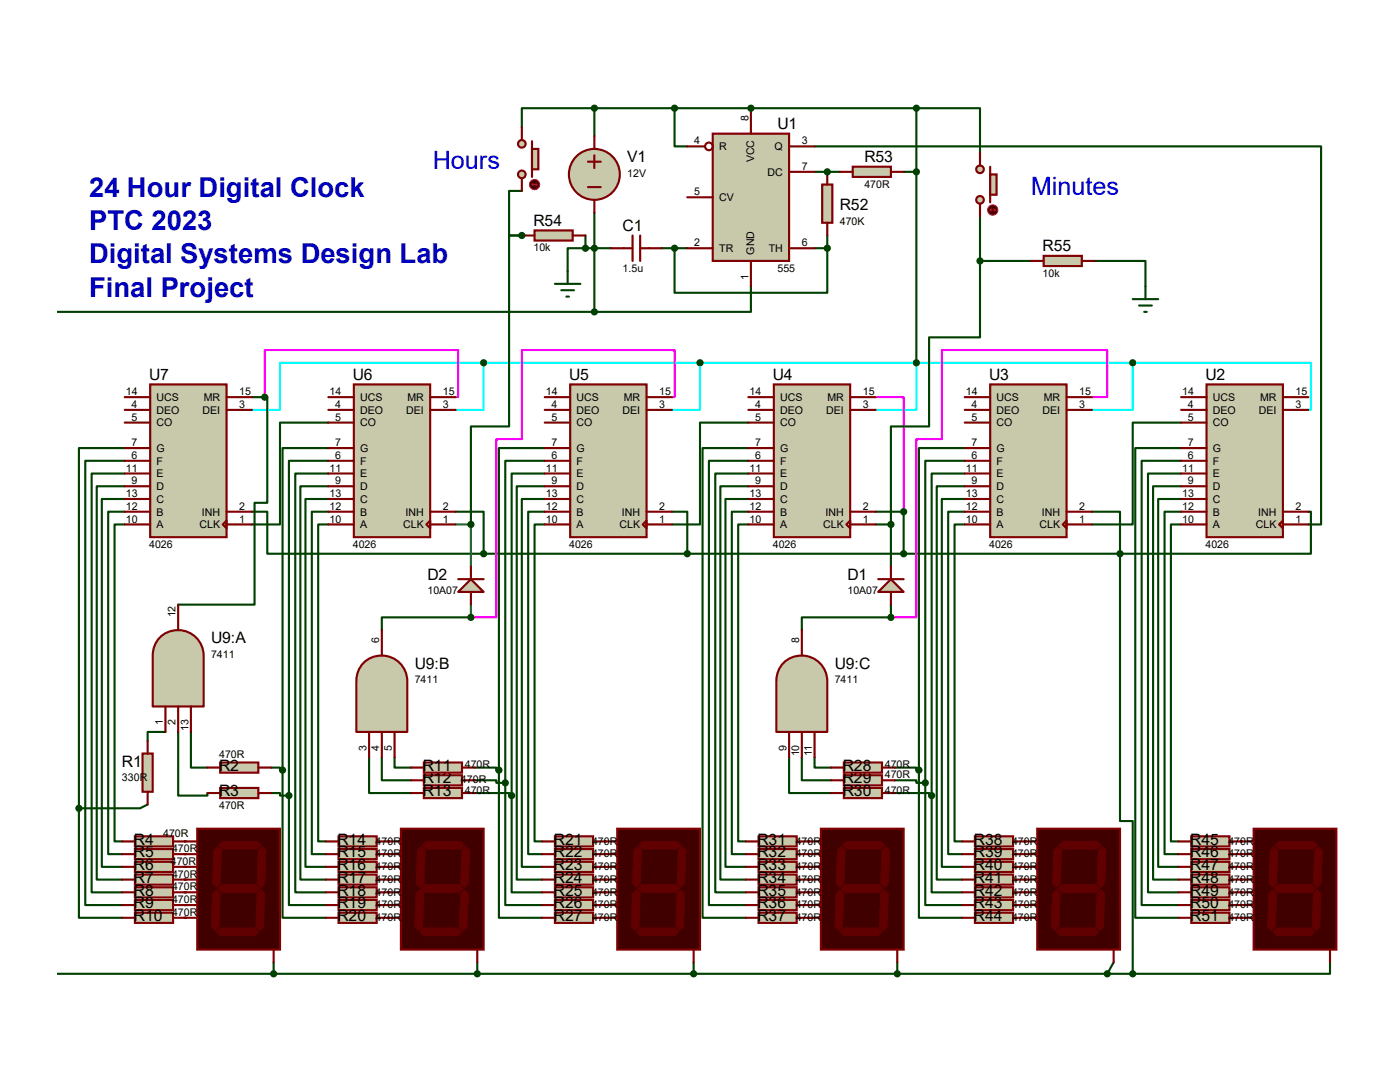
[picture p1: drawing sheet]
<svg xmlns="http://www.w3.org/2000/svg" width="279mm" height="216mm" viewBox="0 0 279 216" stroke-linecap="round" stroke-linejoin="round" font-family="sans-serif">
<g fill="none" stroke="#004000" stroke-width=".42">
<path d="M162.6 29.2h101.1v75.4h-2.6M165.1 34.3h2.5M24.9 99.6h-4.6v73.4h4.1M24.9 97h-5.6v78.5h5.1M24.9 94.5h-6.6v83.6h6.1M24.9 91.9h-7.9v88.7h7.4M24.9 89.4h-9.2v71.9M65.5 99.6h-4.5v73.4h4M65.5 97h-5.6v78.5h5.1M65.5 94.5h-6.6v83.6h6.1M65.5 84.3h-9.6v20.3h-5.6M65.5 89.4h-9.1v64.3"/>
<path d="M65.5 91.9h-7.8v66.8M108.7 99.6h-4.6v73.4h4.1M108.7 97h-5.6v78.5h5.1M108.7 89.4h-9.1v64.3M108.7 91.9h-7.9v64.3M108.7 94.5h-6.6v64.2M149.4 99.6h-4.6v73.4h4M149.4 97h-5.6v78.5h5M149.4 94.5h-6.7v83.6h6.1M149.4 91.9h-7.9v88.7h7.3M149.4 89.4h-9.2v93.7h8.6M149.4 84.3h-9.7v20.3h-5.6"/>
<path d="M192.5 99.6h-4.5v73.4h4M192.5 97h-5.6v78.5h5.1M192.5 89.4h-9.1v64.3M192.5 91.9h-7.8v64.3M192.5 94.5h-6.6v64.2M235.7 99.6h-4.6v73.4h4.1M235.7 97h-5.6v78.5h5.1M235.7 94.5h-6.6v83.6h6.1M235.7 91.9h-7.9v88.7h7.4M235.7 89.4h-9.1v93.7h8.6M235.7 84.3h-9.6v20.3h-8.2M24.9 104.6h-2v63.3h1.5"/>
<path d="M24.9 102.1h-3.3v68.3h2.8M65.5 104.6h-2v63.3h1.5M65.5 102.1h-3.3v68.3h2.8M108.7 104.6h-2v63.3h1.5M108.7 102.1h-3.3v68.3h2.8M149.4 104.6h-2.1v63.3h1.5M149.4 102.1h-3.4v68.3h2.8M192.5 104.6h-2v63.3h1.5M192.5 102.1h-3.3v68.3h2.8M235.7 104.6h-2v63.3h1.5M235.7 102.1h-3.3v68.3h2.8M54.1 153.2h1.8v.5h.5"/>
<path d="M54.1 158.2h1.8v.5h1.8M56.4 153.7v29.4h8.6M57.7 158.7v21.9h7.3M73.7 151.1v7.1h8.3M76.2 151.1v4.6h5.8M78.7 151.1v2.1h3.3M94.7 153.2h4.4v.5h.5M94.7 155.7h4.4v.5h1.7M94.7 158.2h6.9v.5h.5M99.6 153.7v29.4h8.6M100.8 156.2v24.4h7.4M102.1 158.7v19.4h6.1"/>
<path d="M157.5 151.1v7.1h8.4M160 151.1v4.6h5.9M162.6 151.1v2.1h3.3M178.6 153.2h4.3v.5h.5M178.6 155.7h4.3v.5h1.8M178.6 158.2h6.8v.5h.5M183.4 153.7v29.4h8.6M184.7 156.2v24.4h7.3M185.9 158.7v19.4h6.1M15.7 161.3v21.8h8.7M29.5 160.5l-1.6 .8h-12.2M36.8 167.9h.3"/>
<path d="M36.8 170.4h.3M36.8 173h.3M36.8 175.5h.3M36.8 178.1h.3M77.5 167.9h.2M77.5 170.4h.2M77.5 173h.2M77.5 175.5h.2M77.5 178.1h.2M120.6 167.9h.3M120.6 170.4h.3M120.6 173h.3"/>
<path d="M120.6 175.5h.3M120.6 178.1h.3M161.3 167.9h.2M161.3 170.4h.2M161.3 173h.2M161.3 175.5h.2M161.3 178.1h.2M204.5 167.9h.2M204.5 170.4h.2M204.5 173h.2M204.5 175.5h.2M204.5 178.1h.2"/>
<path d="M247.6 167.9h.3M247.6 170.4h.3M247.6 173h.3M247.6 175.5h.3M247.6 178.1h.3M36.8 180.6h.3M36.8 183.1h.3M54.6 192v2.3h210.8v-2.3M77.5 180.6h.2M77.5 183.1h.2M95.2 192v2.3M120.6 180.6h.3"/>
<path d="M120.6 183.1h.3M138.4 192v2.3M161.3 180.6h.2M161.3 183.1h.2M179.1 192v2.3M204.5 180.6h.2M204.5 183.1h.2M222.2 192l-1.2 2.3M247.6 180.6h.3M247.6 183.1h.3"/>
</g>
<path d="M96.5 72.4h-40.6v9.4h-5.6M96.5 72.4v9.4h-5.6M96.5 72.4h129.6M139.7 72.4v9.4h-5.6M182.9 72.4v9.4h-8.1M226.1 72.4h35.5v9.4h-.5M226.1 72.4v9.4h-8.2" fill="none" stroke="#0ff" stroke-width=".42"/>
<circle cx="165.1" cy="34.3" r=".21" fill="#004000"/>
<path d="M162.6 34.3h2.5" fill="none" stroke="#004000" stroke-width=".42"/>
<circle cx="149.9" cy="21.6" r=".21" fill="#004000"/>
<g fill="none" stroke="#004000" stroke-width=".42">
<path d="M118.6 21.6h-14.5v3.8M118.6 21.6h31.3M118.6 21.6v5.6M134.6 21.6v7.6h2.6M180.3 34.3h2.6v38.1M118.6 49.5h3.3M118.6 42.4v19.8M132.1 49.5h5.1M134.6 49.5v8.9h30.5v-8.9M149.9 57.1v5.1h-31.3M162.6 49.5h2.5M165.1 47v2.5"/>
<path d="M11.4 62.2h107.2M50.3 79.2h3v21.1h-2.5v20.3h-15.2M50.3 102.1h3v8.4h43.2M90.9 102.1h5.6v8.4M96.5 110.5h127M134.1 102.1h3.1v8.4M174.8 102.1h5.5v8.4M174.8 104.6h3v8.4M217.9 102.1h5.6v8.4M223.5 110.5v53.3h2.6v30.5M261.1 102.1h.5v8.4h-38.1M94 123.2h-17.8v2.5"/>
<path d="M177.8 120.6v2.6h-17.8v2.5M33 146h-3.5v1.8M35.6 146v12.7h5.8v-.5M38.1 146v7.2h3.3M11.4 194.3h43.2"/>
</g>
<path d="M52.8 79.2v-9.4h38.6v9.4h-.5M134.1 79.2h.5v-9.4h-30.5v17.8h-5v35.6h-5.1M174.8 79.2h5.5v22.9M217.9 79.2h3.1v-9.4h-33v17.8h-5.1v35.6h-5.1" fill="none" stroke="#f0f" stroke-width=".42"/>
<path d="M90.9 104.6h3.1v8.4M94 120.6v2.6" fill="none" stroke="#00c000" stroke-width=".42"/>
<circle cx="104.1" cy="47" r=".21" fill="#004000"/>
<path d="M104.1 38.1h-2.5v8.9h2.5h-2.5v38.1h-7.6v19.5M149.9 21.6h33M182.9 21.6h12.7v8.9M182.9 21.6v12.7M116.8 49.5h-3.5v4.6M116.8 49.5h1.8M116.8 47v2.5M195.6 52.1v15.2h-10.2v17.8h-7.6v19.5M195.6 43.2v8.9M195.6 52.1h10.1M218.4 52.1h10.2v5" fill="none" stroke="#004000" stroke-width=".42"/>
<path d="M39.4 165.4h16.5v24.1h-16.5z" fill="#400000" stroke="#800000" stroke-width=".42"/>
<g fill="#600000" stroke="#600000" stroke-width=".2">
<path d="M44.4 167.9h6.9l.8 .8-.8 .7h-6.9l-.7-.7z"/>
<path d="M52.3 168.9l.8 .8-.3 6.6-.7 .7-.8-.7 .3-6.6z"/>
<path d="M44.2 176.5h6.9l.7 .8-.7 .8h-6.9l-.8-.8z"/>
<path d="M42.7 169.7l.7-.8 .8 .8-.3 6.6-.7 .7-.8-.7z"/>
<path d="M51.3 178.3l.8-.8 .7 .8-.2 6.6-.8 .8-.7-.8z"/>
<path d="M43.2 185.9l.7-.7h6.9l.8 .7-.8 .8h-6.9z"/>
<path d="M43.2 177.5l.7 .8-.2 6.6-.8 .8-.7-.8 .2-6.6z"/>
</g>
<path d="M36.8 167.9h2.6M36.8 170.4h2.6M36.8 173h2.6M36.8 175.5h2.6M36.8 178.1h2.6M36.8 180.6h2.6M36.8 183.1h2.6M54.6 189.5v2.5" fill="none" stroke="#800000" stroke-width=".42"/>
<path d="M26.9 166.9h7.6v2h-7.6z" fill="#c8c8aa" stroke="#800000" stroke-width=".42"/>
<path d="M24.4 167.9h2.5M34.5 167.9h2.6" fill="none" stroke="#800000" stroke-width=".42"/>
<path d="M26.9 169.4h7.6v2h-7.6z" fill="#c8c8aa" stroke="#800000" stroke-width=".42"/>
<path d="M24.4 170.4h2.5M34.5 170.4h2.6" fill="none" stroke="#800000" stroke-width=".42"/>
<path d="M26.9 172h7.6v2h-7.6z" fill="#c8c8aa" stroke="#800000" stroke-width=".42"/>
<path d="M24.4 173h2.5M34.5 173h2.6" fill="none" stroke="#800000" stroke-width=".42"/>
<path d="M26.9 174.5h7.6v2h-7.6z" fill="#c8c8aa" stroke="#800000" stroke-width=".42"/>
<path d="M24.4 175.5h2.5M34.5 175.5h2.6" fill="none" stroke="#800000" stroke-width=".42"/>
<path d="M26.9 177h7.6v2.1h-7.6z" fill="#c8c8aa" stroke="#800000" stroke-width=".42"/>
<path d="M24.4 178.1h2.5M34.5 178.1h2.6" fill="none" stroke="#800000" stroke-width=".42"/>
<path d="M26.9 179.6h7.6v2h-7.6z" fill="#c8c8aa" stroke="#800000" stroke-width=".42"/>
<path d="M24.4 180.6h2.5M34.5 180.6h2.6" fill="none" stroke="#800000" stroke-width=".42"/>
<path d="M26.9 182.1h7.6v2h-7.6z" fill="#c8c8aa" stroke="#800000" stroke-width=".42"/>
<path d="M24.4 183.1h2.5M34.5 183.1h2.6" fill="none" stroke="#800000" stroke-width=".42"/>
<path d="M30 76.7h15.2v30.5h-15.2z" fill="#c8c8aa" stroke="#800000" stroke-width=".42"/>
<g fill="none" stroke="#800000" stroke-width=".42">
<path d="M24.9 79.2h5.1M45.2 79.2h5.1M24.9 81.8h5.1M24.9 99.6h5.1M24.9 97h5.1M24.9 94.5h5.1M24.9 91.9h5.1M24.9 89.4h5.1M24.9 84.3h5.1M45.2 81.8h5.1M24.9 104.6h5.1M24.9 102.1h5.1"/>
<path d="M44.4 104.6l.8-.7v1.5zM45.2 104.6h5.1M45.2 102.1h5.1"/>
</g>
<path d="M28.4 150.4h2.1v7.6h-2.1z" fill="#c8c8aa" stroke="#800000" stroke-width=".42"/>
<path d="M29.5 147.8v2.6M29.5 158v2.5" fill="none" stroke="#800000" stroke-width=".42"/>
<path d="M43.9 152.1h7.7v2.1h-7.7z" fill="#c8c8aa" stroke="#800000" stroke-width=".42"/>
<path d="M41.4 153.2h2.5M51.6 153.2h2.5" fill="none" stroke="#800000" stroke-width=".42"/>
<path d="M43.9 157.2h7.7v2.1h-7.7z" fill="#c8c8aa" stroke="#800000" stroke-width=".42"/>
<path d="M41.4 158.2h2.5M51.6 158.2h2.5" fill="none" stroke="#800000" stroke-width=".42"/>
<circle cx="15.7" cy="161.3" r=".51" fill="#004000" stroke="#004000" stroke-width=".42"/>
<path d="M80 165.4h16.5v24.1h-16.5z" fill="#400000" stroke="#800000" stroke-width=".42"/>
<g fill="#600000" stroke="#600000" stroke-width=".2">
<path d="M84.3 168.7l.8-.8h6.8l.8 .8-.8 .7h-6.8z"/>
<path d="M93 168.9l.7 .8-.2 6.6-.8 .7-.8-.7 .3-6.6z"/>
<path d="M84.8 176.5h6.9l.8 .8-.8 .8h-6.9l-.7-.8z"/>
<path d="M83.3 169.7l.8-.8 .7 .8-.2 6.6-.8 .7-.7-.7z"/>
<path d="M91.9 178.3l.8-.8 .8 .8-.3 6.6-.7 .8-.8-.8z"/>
<path d="M83.8 185.9l.8-.7h6.8l.8 .7-.8 .8h-6.8z"/>
<path d="M83.8 177.5l.8 .8-.3 6.6-.7 .8-.8-.8 .3-6.6z"/>
</g>
<path d="M77.5 167.9h2.5M77.5 170.4h2.5M77.5 173h2.5M77.5 175.5h2.5M77.5 178.1h2.5M77.5 180.6h2.5M77.5 183.1h2.5M95.2 189.5v2.5" fill="none" stroke="#800000" stroke-width=".42"/>
<path d="M67.6 166.9h7.6v2h-7.6z" fill="#c8c8aa" stroke="#800000" stroke-width=".42"/>
<path d="M65 167.9h2.6M75.2 167.9h2.5" fill="none" stroke="#800000" stroke-width=".42"/>
<path d="M67.6 169.4h7.6v2h-7.6z" fill="#c8c8aa" stroke="#800000" stroke-width=".42"/>
<path d="M65 170.4h2.6M75.2 170.4h2.5" fill="none" stroke="#800000" stroke-width=".42"/>
<path d="M67.6 172h7.6v2h-7.6z" fill="#c8c8aa" stroke="#800000" stroke-width=".42"/>
<path d="M65 173h2.6M75.2 173h2.5" fill="none" stroke="#800000" stroke-width=".42"/>
<path d="M67.6 174.5h7.6v2h-7.6z" fill="#c8c8aa" stroke="#800000" stroke-width=".42"/>
<path d="M65 175.5h2.6M75.2 175.5h2.5" fill="none" stroke="#800000" stroke-width=".42"/>
<path d="M67.6 177h7.6v2.1h-7.6z" fill="#c8c8aa" stroke="#800000" stroke-width=".42"/>
<path d="M65 178.1h2.6M75.2 178.1h2.5" fill="none" stroke="#800000" stroke-width=".42"/>
<path d="M67.6 179.6h7.6v2h-7.6z" fill="#c8c8aa" stroke="#800000" stroke-width=".42"/>
<path d="M65 180.6h2.6M75.2 180.6h2.5" fill="none" stroke="#800000" stroke-width=".42"/>
<path d="M67.6 182.1h7.6v2h-7.6z" fill="#c8c8aa" stroke="#800000" stroke-width=".42"/>
<path d="M65 183.1h2.6M75.2 183.1h2.5" fill="none" stroke="#800000" stroke-width=".42"/>
<path d="M70.6 76.7h15.3v30.5h-15.3z" fill="#c8c8aa" stroke="#800000" stroke-width=".42"/>
<g fill="none" stroke="#800000" stroke-width=".42">
<path d="M65.5 79.2h5.1M85.9 79.2h5M65.5 81.8h5.1M65.5 99.6h5.1M65.5 97h5.1M65.5 94.5h5.1M65.5 91.9h5.1M65.5 89.4h5.1M65.5 84.3h5.1M85.9 81.8h5M65.5 104.6h5.1M65.5 102.1h5.1"/>
<path d="M85.1 104.6l.8-.7v1.5zM85.9 104.6h5M85.9 102.1h5"/>
</g>
<path d="M123.2 165.4h16.5v24.1h-16.5z" fill="#400000" stroke="#800000" stroke-width=".42"/>
<g fill="#600000" stroke="#600000" stroke-width=".2">
<path d="M128.3 167.9h6.8l.8 .8-.8 .7h-6.8l-.8-.7z"/>
<path d="M135.4 169.7l.7-.8 .8 .8-.2 6.6-.8 .7-.8-.7z"/>
<path d="M127.3 177.3l.7-.8h6.9l.7 .8-.7 .8h-6.9z"/>
<path d="M126.5 169.7l.8-.8 .7 .8-.2 6.6-.8 .7-.8-.7z"/>
<path d="M135.9 177.5l.8 .8-.3 6.6-.8 .8-.7-.8 .2-6.6z"/>
<path d="M127 185.9l.8-.7h6.8l.8 .7-.8 .8h-6.8z"/>
<path d="M126.2 178.3l.8-.8 .8 .8-.3 6.6-.8 .8-.7-.8z"/>
</g>
<path d="M120.6 167.9h2.6M120.6 170.4h2.6M120.6 173h2.6M120.6 175.5h2.6M120.6 178.1h2.6M120.6 180.6h2.6M120.6 183.1h2.6M138.4 189.5v2.5" fill="none" stroke="#800000" stroke-width=".42"/>
<path d="M110.7 166.9h7.7v2h-7.7z" fill="#c8c8aa" stroke="#800000" stroke-width=".42"/>
<path d="M108.2 167.9h2.5M118.4 167.9h2.5" fill="none" stroke="#800000" stroke-width=".42"/>
<path d="M110.7 169.4h7.7v2h-7.7z" fill="#c8c8aa" stroke="#800000" stroke-width=".42"/>
<path d="M108.2 170.4h2.5M118.4 170.4h2.5" fill="none" stroke="#800000" stroke-width=".42"/>
<path d="M110.7 172h7.7v2h-7.7z" fill="#c8c8aa" stroke="#800000" stroke-width=".42"/>
<path d="M108.2 173h2.5M118.4 173h2.5" fill="none" stroke="#800000" stroke-width=".42"/>
<path d="M110.7 174.5h7.7v2h-7.7z" fill="#c8c8aa" stroke="#800000" stroke-width=".42"/>
<path d="M108.2 175.5h2.5M118.4 175.5h2.5" fill="none" stroke="#800000" stroke-width=".42"/>
<path d="M110.7 177h7.7v2.1h-7.7z" fill="#c8c8aa" stroke="#800000" stroke-width=".42"/>
<path d="M108.2 178.1h2.5M118.4 178.1h2.5" fill="none" stroke="#800000" stroke-width=".42"/>
<path d="M110.7 179.6h7.7v2h-7.7z" fill="#c8c8aa" stroke="#800000" stroke-width=".42"/>
<path d="M108.2 180.6h2.5M118.4 180.6h2.5" fill="none" stroke="#800000" stroke-width=".42"/>
<path d="M110.7 182.1h7.7v2h-7.7z" fill="#c8c8aa" stroke="#800000" stroke-width=".42"/>
<path d="M108.2 183.1h2.5M118.4 183.1h2.5" fill="none" stroke="#800000" stroke-width=".42"/>
<path d="M113.8 76.7h15.2v30.5h-15.2z" fill="#c8c8aa" stroke="#800000" stroke-width=".42"/>
<g fill="none" stroke="#800000" stroke-width=".42">
<path d="M108.7 79.2h5.1M129 79.2h5.1M108.7 81.8h5.1M108.7 99.6h5.1M108.7 97h5.1M108.7 94.5h5.1M108.7 91.9h5.1M108.7 89.4h5.1M108.7 84.3h5.1M129 81.8h5.1M108.7 104.6h5.1M108.7 102.1h5.1"/>
<path d="M128.3 104.6l.7-.7v1.5zM129 104.6h5.1M129 102.1h5.1"/>
</g>
<path d="M163.8 165.4h16.5v24.1h-16.5z" fill="#400000" stroke="#800000" stroke-width=".42"/>
<g fill="#600000" stroke="#600000" stroke-width=".2">
<path d="M168.1 168.7l.8-.8h6.9l.7 .8-.7 .7h-6.9z"/>
<path d="M176.8 168.9l.7 .8-.2 6.6-.8 .7-.7-.7 .2-6.6z"/>
<path d="M167.9 177.3l.8-.8h6.8l.8 .8-.8 .8h-6.8z"/>
<path d="M167.1 169.7l.8-.8 .8 .8-.3 6.6-.8 .7-.7-.7z"/>
<path d="M175.8 178.3l.7-.8 .8 .8-.3 6.6-.7 .8-.8-.8z"/>
<path d="M167.6 185.9l.8-.7h6.9l.7 .7-.7 .8h-6.9z"/>
<path d="M166.9 178.3l.7-.8 .8 .8-.3 6.6-.7 .8-.8-.8z"/>
</g>
<path d="M161.3 167.9h2.5M161.3 170.4h2.5M161.3 173h2.5M161.3 175.5h2.5M161.3 178.1h2.5M161.3 180.6h2.5M161.3 183.1h2.5M179.1 189.5v2.5" fill="none" stroke="#800000" stroke-width=".42"/>
<path d="M151.4 166.9h7.6v2h-7.6z" fill="#c8c8aa" stroke="#800000" stroke-width=".42"/>
<path d="M148.8 167.9h2.6M159 167.9h2.5" fill="none" stroke="#800000" stroke-width=".42"/>
<path d="M151.4 169.4h7.6v2h-7.6z" fill="#c8c8aa" stroke="#800000" stroke-width=".42"/>
<path d="M148.8 170.4h2.6M159 170.4h2.5" fill="none" stroke="#800000" stroke-width=".42"/>
<path d="M151.4 172h7.6v2h-7.6z" fill="#c8c8aa" stroke="#800000" stroke-width=".42"/>
<path d="M148.8 173h2.6M159 173h2.5" fill="none" stroke="#800000" stroke-width=".42"/>
<path d="M151.4 174.5h7.6v2h-7.6z" fill="#c8c8aa" stroke="#800000" stroke-width=".42"/>
<path d="M148.8 175.5h2.6M159 175.5h2.5" fill="none" stroke="#800000" stroke-width=".42"/>
<path d="M151.4 177h7.6v2.1h-7.6z" fill="#c8c8aa" stroke="#800000" stroke-width=".42"/>
<path d="M148.8 178.1h2.6M159 178.1h2.5" fill="none" stroke="#800000" stroke-width=".42"/>
<path d="M151.4 179.6h7.6v2h-7.6z" fill="#c8c8aa" stroke="#800000" stroke-width=".42"/>
<path d="M148.8 180.6h2.6M159 180.6h2.5" fill="none" stroke="#800000" stroke-width=".42"/>
<path d="M151.4 182.1h7.6v2h-7.6z" fill="#c8c8aa" stroke="#800000" stroke-width=".42"/>
<path d="M148.8 183.1h2.6M159 183.1h2.5" fill="none" stroke="#800000" stroke-width=".42"/>
<path d="M154.4 76.7h15.3v30.5h-15.3z" fill="#c8c8aa" stroke="#800000" stroke-width=".42"/>
<g fill="none" stroke="#800000" stroke-width=".42">
<path d="M149.4 79.2h5M169.7 79.2h5.1M149.4 81.8h5M149.4 99.6h5M149.4 97h5M149.4 94.5h5M149.4 91.9h5M149.4 89.4h5M149.4 84.3h5M169.7 81.8h5.1M149.4 104.6h5M149.4 102.1h5"/>
<path d="M168.9 104.6l.8-.7v1.5zM169.7 104.6h5.1M169.7 102.1h5.1"/>
</g>
<path d="M168.4 154.7h7.6v2h-7.6z" fill="#c8c8aa" stroke="#800000" stroke-width=".42"/>
<path d="M165.9 155.7h2.5M176 155.7h2.6" fill="none" stroke="#800000" stroke-width=".42"/>
<path d="M168.4 157.2h7.6v2.1h-7.6z" fill="#c8c8aa" stroke="#800000" stroke-width=".42"/>
<path d="M165.9 158.2h2.5M176 158.2h2.6" fill="none" stroke="#800000" stroke-width=".42"/>
<path d="M156.6 132a5.1 5.1 0 0 1 5.5-.7 5.1 5.1 0 0 1 3 4.6v10.1h-10.2v-10.1a5.1 5.1 0 0 1 1.7-3.9z" fill="#c8c8aa" stroke="#800000" stroke-width=".42"/>
<path d="M160 125.7v5.1M157.5 146v5.1M160 146v5.1M162.6 146v5.1" fill="none" stroke="#800000" stroke-width=".42"/>
<path d="M207 165.4h16.5v24.1h-16.5z" fill="#400000" stroke="#800000" stroke-width=".42"/>
<g fill="#600000" stroke="#600000" stroke-width=".2">
<path d="M211.3 168.7l.8-.8h6.8l.8 .8-.8 .7h-6.8z"/>
<path d="M219.2 169.7l.8-.8 .7 .8-.2 6.6-.8 .7-.8-.7z"/>
<path d="M211.1 177.3l.7-.8h6.9l.8 .8-.8 .8h-6.9z"/>
<path d="M210.3 169.7l.8-.8 .7 .8-.2 6.6-.8 .7-.7-.7z"/>
<path d="M218.9 178.3l.8-.8 .8 .8-.3 6.6-.7 .8-.8-.8z"/>
<path d="M210.8 185.9l.8-.7h6.8l.8 .7-.8 .8h-6.8z"/>
<path d="M210.1 178.3l.7-.8 .8 .8-.3 6.6-.7 .8-.8-.8z"/>
</g>
<path d="M204.5 167.9h2.5M204.5 170.4h2.5M204.5 173h2.5M204.5 175.5h2.5M204.5 178.1h2.5M204.5 180.6h2.5M204.5 183.1h2.5M222.2 189.5v2.5" fill="none" stroke="#800000" stroke-width=".42"/>
<path d="M194.6 166.9h7.6v2h-7.6z" fill="#c8c8aa" stroke="#800000" stroke-width=".42"/>
<path d="M192 167.9h2.6M202.2 167.9h2.5" fill="none" stroke="#800000" stroke-width=".42"/>
<path d="M194.6 169.4h7.6v2h-7.6z" fill="#c8c8aa" stroke="#800000" stroke-width=".42"/>
<path d="M192 170.4h2.6M202.2 170.4h2.5" fill="none" stroke="#800000" stroke-width=".42"/>
<path d="M194.6 172h7.6v2h-7.6z" fill="#c8c8aa" stroke="#800000" stroke-width=".42"/>
<path d="M192 173h2.6M202.2 173h2.5" fill="none" stroke="#800000" stroke-width=".42"/>
<path d="M194.6 174.5h7.6v2h-7.6z" fill="#c8c8aa" stroke="#800000" stroke-width=".42"/>
<path d="M192 175.5h2.6M202.2 175.5h2.5" fill="none" stroke="#800000" stroke-width=".42"/>
<path d="M194.6 177h7.6v2.1h-7.6z" fill="#c8c8aa" stroke="#800000" stroke-width=".42"/>
<path d="M192 178.1h2.6M202.2 178.1h2.5" fill="none" stroke="#800000" stroke-width=".42"/>
<path d="M194.6 179.6h7.6v2h-7.6z" fill="#c8c8aa" stroke="#800000" stroke-width=".42"/>
<path d="M192 180.6h2.6M202.2 180.6h2.5" fill="none" stroke="#800000" stroke-width=".42"/>
<path d="M194.6 182.1h7.6v2h-7.6z" fill="#c8c8aa" stroke="#800000" stroke-width=".42"/>
<path d="M192 183.1h2.6M202.2 183.1h2.5" fill="none" stroke="#800000" stroke-width=".42"/>
<path d="M197.6 76.7h15.3v30.5h-15.3z" fill="#c8c8aa" stroke="#800000" stroke-width=".42"/>
<g fill="none" stroke="#800000" stroke-width=".42">
<path d="M192.5 79.2h5.1M212.9 79.2h5M192.5 81.8h5.1M192.5 99.6h5.1M192.5 97h5.1M192.5 94.5h5.1M192.5 91.9h5.1M192.5 89.4h5.1M192.5 84.3h5.1M212.9 81.8h5M192.5 104.6h5.1M192.5 102.1h5.1"/>
<path d="M212.1 104.6l.8-.7v1.5zM212.9 104.6h5M212.9 102.1h5"/>
</g>
<path d="M250.2 165.4h16.5v24.1h-16.5z" fill="#400000" stroke="#800000" stroke-width=".42"/>
<g fill="#600000" stroke="#600000" stroke-width=".2">
<path d="M254.5 168.7l.8-.8h6.8l.8 .8-.8 .7h-6.8z"/>
<path d="M262.4 169.7l.7-.8 .8 .8-.2 6.6-.8 .7-.8-.7z"/>
<path d="M254.3 177.3l.7-.8h6.9l.7 .8-.7 .8h-6.9z"/>
<path d="M253.5 169.7l.8-.8 .7 .8-.2 6.6-.8 .7-.8-.7z"/>
<path d="M262.1 178.3l.8-.8 .8 .8-.3 6.6-.8 .8-.7-.8z"/>
<path d="M254 185.9l.8-.7h6.8l.8 .7-.8 .8h-6.8z"/>
<path d="M253.2 178.3l.8-.8 .8 .8-.3 6.6-.8 .8-.7-.8z"/>
</g>
<path d="M247.6 167.9h2.6M247.6 170.4h2.6M247.6 173h2.6M247.6 175.5h2.6M247.6 178.1h2.6M247.6 180.6h2.6M247.6 183.1h2.6M265.4 189.5v2.5" fill="none" stroke="#800000" stroke-width=".42"/>
<path d="M237.7 166.9h7.7v2h-7.7z" fill="#c8c8aa" stroke="#800000" stroke-width=".42"/>
<path d="M235.2 167.9h2.5M245.4 167.9h2.5" fill="none" stroke="#800000" stroke-width=".42"/>
<path d="M237.7 169.4h7.7v2h-7.7z" fill="#c8c8aa" stroke="#800000" stroke-width=".42"/>
<path d="M235.2 170.4h2.5M245.4 170.4h2.5" fill="none" stroke="#800000" stroke-width=".42"/>
<path d="M237.7 172h7.7v2h-7.7z" fill="#c8c8aa" stroke="#800000" stroke-width=".42"/>
<path d="M235.2 173h2.5M245.4 173h2.5" fill="none" stroke="#800000" stroke-width=".42"/>
<path d="M237.7 174.5h7.7v2h-7.7z" fill="#c8c8aa" stroke="#800000" stroke-width=".42"/>
<path d="M235.2 175.5h2.5M245.4 175.5h2.5" fill="none" stroke="#800000" stroke-width=".42"/>
<path d="M237.7 177h7.7v2.1h-7.7z" fill="#c8c8aa" stroke="#800000" stroke-width=".42"/>
<path d="M235.2 178.1h2.5M245.4 178.1h2.5" fill="none" stroke="#800000" stroke-width=".42"/>
<path d="M237.7 179.6h7.7v2h-7.7z" fill="#c8c8aa" stroke="#800000" stroke-width=".42"/>
<path d="M235.2 180.6h2.5M245.4 180.6h2.5" fill="none" stroke="#800000" stroke-width=".42"/>
<path d="M237.7 182.1h7.7v2h-7.7z" fill="#c8c8aa" stroke="#800000" stroke-width=".42"/>
<path d="M235.2 183.1h2.5M245.4 183.1h2.5" fill="none" stroke="#800000" stroke-width=".42"/>
<path d="M240.8 76.7h15.2v30.5h-15.2z" fill="#c8c8aa" stroke="#800000" stroke-width=".42"/>
<g fill="none" stroke="#800000" stroke-width=".42">
<path d="M235.7 79.2h5.1M256 79.2h5.1M235.7 81.8h5.1M235.7 99.6h5.1M235.7 97h5.1M235.7 94.5h5.1M235.7 91.9h5.1M235.7 89.4h5.1M235.7 84.3h5.1M256 81.8h5.1M235.7 104.6h5.1M235.7 102.1h5.1"/>
<path d="M255.3 104.6l.7-.7v1.5zM256 104.6h5.1M256 102.1h5.1"/>
</g>
<g fill="#004000" stroke="#004000" stroke-width=".42">
<circle cx="179.1" cy="194.3" r=".51"/>
<circle cx="138.4" cy="194.3" r=".51"/>
<circle cx="95.2" cy="194.3" r=".51"/>
<circle cx="54.6" cy="194.3" r=".51"/>
</g>
<path d="M168.4 152.1h7.6v2.1h-7.6z" fill="#c8c8aa" stroke="#800000" stroke-width=".42"/>
<path d="M165.9 153.2h2.5M176 153.2h2.6" fill="none" stroke="#800000" stroke-width=".42"/>
<path d="M84.6 154.7h7.6v2h-7.6z" fill="#c8c8aa" stroke="#800000" stroke-width=".42"/>
<path d="M82 155.7h2.6M92.2 155.7h2.5" fill="none" stroke="#800000" stroke-width=".42"/>
<path d="M84.6 157.2h7.6v2.1h-7.6z" fill="#c8c8aa" stroke="#800000" stroke-width=".42"/>
<path d="M82 158.2h2.6M92.2 158.2h2.5" fill="none" stroke="#800000" stroke-width=".42"/>
<path d="M72.8 132a5.1 5.1 0 0 1 5.5-.7 5.1 5.1 0 0 1 3 4.6v10.1h-10.2v-10.1a5.1 5.1 0 0 1 1.7-3.9z" fill="#c8c8aa" stroke="#800000" stroke-width=".42"/>
<path d="M76.2 125.7v5.1M73.7 146v5.1M76.2 146v5.1M78.7 146v5.1" fill="none" stroke="#800000" stroke-width=".42"/>
<path d="M84.6 152.1h7.6v2.1h-7.6z" fill="#c8c8aa" stroke="#800000" stroke-width=".42"/>
<path d="M82 153.2h2.6M92.2 153.2h2.5" fill="none" stroke="#800000" stroke-width=".42"/>
<g fill="#004000" stroke="#004000" stroke-width=".42">
<circle cx="183.4" cy="153.7" r=".51"/>
<circle cx="184.7" cy="156.2" r=".51"/>
<circle cx="185.9" cy="158.7" r=".51"/>
<circle cx="99.6" cy="153.7" r=".51"/>
<circle cx="100.8" cy="156.2" r=".51"/>
<circle cx="102.1" cy="158.8" r=".51"/>
<circle cx="226.1" cy="72.4" r=".51"/>
<circle cx="182.9" cy="72.4" r=".51"/>
<circle cx="139.7" cy="72.4" r=".51"/>
<circle cx="96.5" cy="72.4" r=".51"/>
<circle cx="221" cy="194.3" r=".51"/>
<circle cx="226.1" cy="194.3" r=".51"/>
<circle cx="56.4" cy="153.7" r=".51"/>
<circle cx="57.7" cy="158.8" r=".51"/>
</g>
<path d="M164.1 36.8h2v7.6h-2z" fill="#c8c8aa" stroke="#800000" stroke-width=".42"/>
<path d="M165.1 34.3v2.5M165.1 44.4v2.6" fill="none" stroke="#800000" stroke-width=".42"/>
<path d="M170.2 33.3h7.6v2h-7.6z" fill="#c8c8aa" stroke="#800000" stroke-width=".42"/>
<path d="M167.6 34.3h2.6M177.8 34.3h2.5" fill="none" stroke="#800000" stroke-width=".42"/>
<circle cx="118.6" cy="34.8" r="5.1" fill="#c8c8aa" stroke="#800000" stroke-width=".42"/>
<path d="M117.3 32.3h2.6M117.3 37.3h2.6M118.6 27.2v2.5M118.6 31v2.5M118.6 39.9v2.5" fill="none" stroke="#800000" stroke-width=".42"/>
<path d="M110.7 56.6h5.1M112 57.9h2.6M113 59.2h.5M113.3 54.1v2.5" fill="none" stroke="#004000" stroke-width=".42"/>
<path d="M142.2 26.7h15.3v25.4h-15.3z" fill="#c8c8aa" stroke="#800000" stroke-width=".42"/>
<g fill="none" stroke="#800000" stroke-width=".42">
<path d="M137.2 29.2h3.5M137.2 39.4h5M149.9 21.6v5.1M157.5 29.2h5.1M157.5 34.3h5.1M121.9 49.5h4.3M126.2 47v5.1M127.8 49.5h4.3M127.8 47v5.1M137.2 49.5h5M149.9 52.1v5M157.5 49.5h5.1"/>
<circle cx="141.5" cy="29.2" r=".76"/>
</g>
<g fill="#004000" stroke="#004000" stroke-width=".42">
<circle cx="165.1" cy="34.3" r=".51"/>
<circle cx="149.9" cy="21.6" r=".51"/>
<circle cx="134.6" cy="21.6" r=".51"/>
<circle cx="165.1" cy="49.5" r=".51"/>
<circle cx="134.6" cy="49.5" r=".51"/>
<circle cx="118.6" cy="49.5" r=".51"/>
<circle cx="180.3" cy="102.1" r=".51"/>
<circle cx="182.9" cy="34.3" r=".51"/>
<circle cx="118.6" cy="62.2" r=".51"/>
<circle cx="52.8" cy="79.2" r=".51"/>
<circle cx="118.6" cy="21.6" r=".51"/>
<circle cx="96.5" cy="110.5" r=".51"/>
<circle cx="137.2" cy="110.5" r=".51"/>
<circle cx="223.5" cy="110.5" r=".51"/>
<circle cx="180.3" cy="110.5" r=".51"/>
</g>
<path d="M177.8 115.6l2.5 2.5h-5z" fill="#c8c8aa" stroke="#800000" stroke-width=".42"/>
<path d="M175.3 115.6h5M177.8 113v2.6M177.8 118.1v2.5" fill="none" stroke="#800000" stroke-width=".42"/>
<g fill="#004000" stroke="#004000" stroke-width=".42">
<circle cx="177.8" cy="123.2" r=".51"/>
<circle cx="177.8" cy="104.6" r=".51"/>
</g>
<path d="M94 115.6l2.5 2.5h-5.1z" fill="#c8c8aa" stroke="#800000" stroke-width=".42"/>
<path d="M91.4 115.6h5.1M94 113v2.6M94 118.1v2.5" fill="none" stroke="#800000" stroke-width=".42"/>
<g fill="#004000" stroke="#004000" stroke-width=".42">
<circle cx="94" cy="104.6" r=".51"/>
<circle cx="94" cy="123.2" r=".51"/>
</g>
<path d="M32.2 126.9a5.1 5.1 0 0 1 5.4-.7 5.1 5.1 0 0 1 3 4.6v10.2h-10.1v-10.2a5.1 5.1 0 0 1 1.7-3.9z" fill="#c8c8aa" stroke="#800000" stroke-width=".42"/>
<path d="M35.6 120.6v5.1M33 141v5M35.6 141v5M38.1 141v5" fill="none" stroke="#800000" stroke-width=".42"/>
<g fill="#c8c8aa" stroke="#800000" stroke-width=".42">
<circle cx="104.1" cy="34.8" r=".76"/>
<circle cx="104.1" cy="28.7" r=".76"/>
</g>
<path d="M106.2 28.2v7.1" fill="none" stroke="#800000" stroke-width=".42"/>
<path d="M106.2 29.7h1.2v4.1h-1.2z" fill="#c8c8aa" stroke="#800000" stroke-width=".42"/>
<path d="M104.1 25.4v2.5M104.1 35.6v2.5" fill="none" stroke="#800000" stroke-width=".42"/>
<circle cx="106.7" cy="36.8" r="1.02" fill="#400000" stroke="#f00" stroke-width=".21"/>
<path d="M106.2 36.8h1M106.2 36.8l.2 .3M106.4 36.6l-.2 .2M106.9 36.6l.3 .2M107.2 36.8l-.3 .3" fill="none" stroke="#f00" stroke-width=".21"/>
<path d="M106.7 46h7.6v2h-7.6z" fill="#c8c8aa" stroke="#800000" stroke-width=".42"/>
<path d="M104.1 47h2.6M114.3 47h2.5" fill="none" stroke="#800000" stroke-width=".42"/>
<g fill="#004000" stroke="#004000" stroke-width=".42">
<circle cx="104.1" cy="47" r=".51"/>
<circle cx="116.8" cy="49.5" r=".51"/>
</g>
<path d="M208.3 51.1h7.6v2h-7.6z" fill="#c8c8aa" stroke="#800000" stroke-width=".42"/>
<path d="M205.7 52.1h2.6M215.9 52.1h2.5" fill="none" stroke="#800000" stroke-width=".42"/>
<path d="M226.1 59.7h5M228.6 57.1v2.6M227.3 61h2.6M228.3 62.2h.6" fill="none" stroke="#004000" stroke-width=".42"/>
<g fill="#c8c8aa" stroke="#800000" stroke-width=".42">
<circle cx="195.6" cy="39.9" r=".76"/>
<circle cx="195.6" cy="33.8" r=".76"/>
</g>
<path d="M197.6 33.3v7.1" fill="none" stroke="#800000" stroke-width=".42"/>
<path d="M197.6 34.8h1.3v4.1h-1.3z" fill="#c8c8aa" stroke="#800000" stroke-width=".42"/>
<path d="M195.6 30.5v2.5M195.6 40.6v2.6" fill="none" stroke="#800000" stroke-width=".42"/>
<circle cx="198.1" cy="41.9" r="1.02" fill="#400000" stroke="#f00" stroke-width=".21"/>
<path d="M197.6 41.9h1M197.6 41.9l.3 .3M197.9 41.7l-.3 .2M198.4 41.7l.2 .2M198.6 41.9l-.2 .3" fill="none" stroke="#f00" stroke-width=".21"/>
<g fill="#004000" stroke="#004000" stroke-width=".42">
<circle cx="182.9" cy="21.6" r=".51"/>
<circle cx="195.6" cy="52.1" r=".51"/>
</g>
<g font-size="5.5" fill="#0000c0">
<text x="17.8" y="39.4">24 Hour Digital Clock</text>
<text x="17.8" y="46">PTC 2023</text>
<text x="17.8" y="52.6">Digital Systems Design Lab</text>
<text x="17.8" y="59.2">Final Project</text>
</g>
<g font-size="5" fill="#00f">
<text x="86.4" y="33.8">Hours</text>
<text x="205.7" y="38.9">Minutes</text>
</g>
<g font-size="3.1">
<text x="155.2" y="25.8">U1</text>
<text x="125.2" y="32.3">V1</text>
<text x="172.5" y="32.4">R53</text>
<text x="167.6" y="42">R52</text>
<text x="106.5" y="45.1">R54</text>
<text x="124.2" y="46.1">C1</text>
<text x="208.1" y="50.2">R55</text>
<text x="29.8" y="75.8">U7</text>
<text x="70.4" y="75.8">U6</text>
<text x="113.6" y="75.8">U5</text>
<text x="154.2" y="75.8">U4</text>
<text x="197.4" y="75.8">U3</text>
<text x="240.6" y="75.8">U2</text>
<text x="85.3" y="115.7">D2</text>
<text x="169.1" y="115.7">D1</text>
<text x="42.1" y="128.4">U9:A</text>
<text x="82.8" y="133.4">U9:B</text>
<text x="166.6" y="133.4">U9:C</text>
<text x="24.3" y="153">R1</text>
<text x="43.7" y="153.8">R2</text>
<text x="84.4" y="153.8">R11</text>
<text x="168.2" y="153.8">R28</text>
<text x="43.7" y="158.9">R3</text>
<text x="84.4" y="156.3">R12</text>
<text x="84.4" y="158.9">R13</text>
<text x="168.2" y="156.3">R29</text>
<text x="168.2" y="158.9">R30</text>
<text x="26.7" y="168.5">R4</text>
<text x="26.7" y="171.1">R5</text>
<text x="26.7" y="173.6">R6</text>
<text x="67.4" y="168.5">R14</text>
<text x="67.4" y="171.1">R15</text>
<text x="67.4" y="173.6">R16</text>
<text x="110.5" y="168.5">R21</text>
<text x="110.5" y="171.1">R22</text>
<text x="110.5" y="173.6">R23</text>
<text x="151.2" y="168.5">R31</text>
<text x="151.2" y="171.1">R32</text>
<text x="151.2" y="173.6">R33</text>
<text x="194.4" y="168.5">R38</text>
<text x="194.4" y="171.1">R39</text>
<text x="194.4" y="173.6">R40</text>
<text x="237.5" y="168.5">R45</text>
<text x="237.5" y="171.1">R46</text>
<text x="237.5" y="173.6">R47</text>
<text x="26.7" y="176.1">R7</text>
<text x="26.7" y="178.7">R8</text>
<text x="67.4" y="176.1">R17</text>
<text x="67.4" y="178.7">R18</text>
<text x="110.5" y="176.1">R24</text>
<text x="110.5" y="178.7">R25</text>
<text x="151.2" y="176.1">R34</text>
<text x="151.2" y="178.7">R35</text>
<text x="194.4" y="176.1">R41</text>
<text x="194.4" y="178.7">R42</text>
<text x="237.5" y="176.1">R48</text>
<text x="237.5" y="178.7">R49</text>
<text x="26.7" y="181.2">R9</text>
<text x="26.7" y="183.8">R10</text>
<text x="67.4" y="181.2">R19</text>
<text x="67.4" y="183.8">R20</text>
<text x="110.5" y="181.2">R26</text>
<text x="110.5" y="183.8">R27</text>
<text x="151.2" y="181.2">R36</text>
<text x="151.2" y="183.8">R37</text>
<text x="194.4" y="181.2">R43</text>
<text x="194.4" y="183.8">R44</text>
<text x="237.5" y="181.2">R50</text>
<text x="237.5" y="183.8">R51</text>
</g>
<g font-size="2.1">
<text x="138.5" y="28.8">4</text>
<text x="143.5" y="30">R</text>
<text x="149.4" y="24.1" transform="rotate(-90 149.4 24.1)">8</text>
<text x="154.6" y="30">Q</text>
<text x="160" y="28.8">3</text>
<text x="125.2" y="35.3">12V</text>
<text x="150.5" y="32.4" transform="rotate(-90 150.5 32.4)">VCC</text>
<text x="153.2" y="35.1">DC</text>
<text x="160" y="33.9">7</text>
<text x="138.5" y="39">5</text>
<text x="143.5" y="40.1">CV</text>
<text x="172.5" y="37.5">470R</text>
<text x="167.6" y="44.9">470K</text>
<text x="106.5" y="50.2">10k</text>
<text x="138.5" y="49.1">2</text>
<text x="143.5" y="50.3">TR</text>
<text x="150.5" y="50.8" transform="rotate(-90 150.5 50.8)">GND</text>
<text x="153.4" y="50.3">TH</text>
<text x="160" y="49.1">6</text>
<text x="124.2" y="54.2">1.5u</text>
<text x="149.4" y="55.8" transform="rotate(-90 149.4 55.8)">1</text>
<text x="155.2" y="54.2">555</text>
<text x="208.1" y="55.2">10k</text>
<text x="25.1" y="78.9">14</text>
<text x="26.2" y="83.9">5</text>
<text x="26.2" y="81.4">4</text>
<text x="31.2" y="82.5">DEO</text>
<text x="31.2" y="80">UCS</text>
<text x="40.4" y="82.5">DEI</text>
<text x="40.7" y="80">MR</text>
<text x="47.8" y="81.4">3</text>
<text x="47.8" y="78.9">15</text>
<text x="65.7" y="78.9">14</text>
<text x="66.9" y="83.9">5</text>
<text x="66.9" y="81.4">4</text>
<text x="71.9" y="82.5">DEO</text>
<text x="71.9" y="80">UCS</text>
<text x="81.1" y="82.5">DEI</text>
<text x="81.3" y="80">MR</text>
<text x="88.4" y="81.4">3</text>
<text x="88.4" y="78.9">15</text>
<text x="108.9" y="78.9">14</text>
<text x="110.1" y="83.9">5</text>
<text x="110.1" y="81.4">4</text>
<text x="115.1" y="82.5">DEO</text>
<text x="115.1" y="80">UCS</text>
<text x="124.2" y="82.5">DEI</text>
<text x="124.5" y="80">MR</text>
<text x="131.6" y="81.4">3</text>
<text x="131.6" y="78.9">15</text>
<text x="149.6" y="78.9">14</text>
<text x="150.7" y="83.9">5</text>
<text x="150.7" y="81.4">4</text>
<text x="155.7" y="82.5">DEO</text>
<text x="155.7" y="80">UCS</text>
<text x="164.9" y="82.5">DEI</text>
<text x="165.1" y="80">MR</text>
<text x="172.2" y="81.4">3</text>
<text x="172.2" y="78.9">15</text>
<text x="192.7" y="78.9">14</text>
<text x="193.9" y="83.9">5</text>
<text x="193.9" y="81.4">4</text>
<text x="198.9" y="82.5">DEO</text>
<text x="198.9" y="80">UCS</text>
<text x="208.1" y="82.5">DEI</text>
<text x="208.3" y="80">MR</text>
<text x="215.4" y="81.4">3</text>
<text x="215.4" y="78.9">15</text>
<text x="235.9" y="78.9">14</text>
<text x="237.1" y="83.9">5</text>
<text x="237.1" y="81.4">4</text>
<text x="242.1" y="82.5">DEO</text>
<text x="242.1" y="80">UCS</text>
<text x="251.2" y="82.5">DEI</text>
<text x="251.5" y="80">MR</text>
<text x="258.6" y="81.4">3</text>
<text x="258.6" y="78.9">15</text>
<text x="26.2" y="89">7</text>
<text x="31.2" y="85.1">CO</text>
<text x="66.9" y="89">7</text>
<text x="71.9" y="85.1">CO</text>
<text x="110.1" y="89">7</text>
<text x="115.1" y="85.1">CO</text>
<text x="150.7" y="89">7</text>
<text x="155.7" y="85.1">CO</text>
<text x="193.9" y="89">7</text>
<text x="198.9" y="85.1">CO</text>
<text x="237.1" y="89">7</text>
<text x="242.1" y="85.1">CO</text>
<text x="25.1" y="94.1">11</text>
<text x="26.2" y="91.6">6</text>
<text x="31.2" y="95.2">E</text>
<text x="31.2" y="92.7">F</text>
<text x="31.2" y="90.2">G</text>
<text x="65.7" y="94.1">11</text>
<text x="66.9" y="91.6">6</text>
<text x="71.9" y="95.2">E</text>
<text x="71.9" y="92.7">F</text>
<text x="71.9" y="90.2">G</text>
<text x="108.9" y="94.1">11</text>
<text x="110.1" y="91.6">6</text>
<text x="115.1" y="95.2">E</text>
<text x="115.1" y="92.7">F</text>
<text x="115.1" y="90.2">G</text>
<text x="149.6" y="94.1">11</text>
<text x="150.7" y="91.6">6</text>
<text x="155.7" y="95.2">E</text>
<text x="155.7" y="92.7">F</text>
<text x="155.7" y="90.2">G</text>
<text x="192.7" y="94.1">11</text>
<text x="193.9" y="91.6">6</text>
<text x="198.9" y="95.2">E</text>
<text x="198.9" y="92.7">F</text>
<text x="198.9" y="90.2">G</text>
<text x="235.9" y="94.1">11</text>
<text x="237.1" y="91.6">6</text>
<text x="242.1" y="95.2">E</text>
<text x="242.1" y="92.7">F</text>
<text x="242.1" y="90.2">G</text>
<text x="25.1" y="101.7">12</text>
<text x="25.1" y="99.2">13</text>
<text x="26.2" y="96.6">9</text>
<text x="31.2" y="100.3">C</text>
<text x="31.2" y="97.8">D</text>
<text x="47.8" y="101.7">2</text>
<text x="65.7" y="101.7">12</text>
<text x="65.7" y="99.2">13</text>
<text x="66.9" y="96.6">9</text>
<text x="71.9" y="100.3">C</text>
<text x="71.9" y="97.8">D</text>
<text x="88.4" y="101.7">2</text>
<text x="108.9" y="101.7">12</text>
<text x="108.9" y="99.2">13</text>
<text x="110.1" y="96.6">9</text>
<text x="115.1" y="100.3">C</text>
<text x="115.1" y="97.8">D</text>
<text x="131.6" y="101.7">2</text>
<text x="149.6" y="101.7">12</text>
<text x="149.6" y="99.2">13</text>
<text x="150.7" y="96.6">9</text>
<text x="155.7" y="100.3">C</text>
<text x="155.7" y="97.8">D</text>
<text x="172.2" y="101.7">2</text>
<text x="192.7" y="101.7">12</text>
<text x="192.7" y="99.2">13</text>
<text x="193.9" y="96.6">9</text>
<text x="198.9" y="100.3">C</text>
<text x="198.9" y="97.8">D</text>
<text x="215.4" y="101.7">2</text>
<text x="235.9" y="101.7">12</text>
<text x="235.9" y="99.2">13</text>
<text x="237.1" y="96.6">9</text>
<text x="242.1" y="100.3">C</text>
<text x="242.1" y="97.8">D</text>
<text x="258.6" y="101.7">2</text>
<text x="25.1" y="104.3">10</text>
<text x="31.2" y="105.4">A</text>
<text x="31.2" y="102.9">B</text>
<text x="39.8" y="105.4">CLK</text>
<text x="40.3" y="102.9">INH</text>
<text x="47.8" y="104.3">1</text>
<text x="65.7" y="104.3">10</text>
<text x="71.9" y="105.4">A</text>
<text x="71.9" y="102.9">B</text>
<text x="80.5" y="105.4">CLK</text>
<text x="80.9" y="102.9">INH</text>
<text x="88.4" y="104.3">1</text>
<text x="108.9" y="104.3">10</text>
<text x="115.1" y="105.4">A</text>
<text x="115.1" y="102.9">B</text>
<text x="123.7" y="105.4">CLK</text>
<text x="124.1" y="102.9">INH</text>
<text x="131.6" y="104.3">1</text>
<text x="149.6" y="104.3">10</text>
<text x="155.7" y="105.4">A</text>
<text x="155.7" y="102.9">B</text>
<text x="164.3" y="105.4">CLK</text>
<text x="164.8" y="102.9">INH</text>
<text x="172.2" y="104.3">1</text>
<text x="192.7" y="104.3">10</text>
<text x="198.9" y="105.4">A</text>
<text x="198.9" y="102.9">B</text>
<text x="207.5" y="105.4">CLK</text>
<text x="207.9" y="102.9">INH</text>
<text x="215.4" y="104.3">1</text>
<text x="235.9" y="104.3">10</text>
<text x="242.1" y="105.4">A</text>
<text x="242.1" y="102.9">B</text>
<text x="250.7" y="105.4">CLK</text>
<text x="251.1" y="102.9">INH</text>
<text x="258.6" y="104.3">1</text>
<text x="29.8" y="109.3">4026</text>
<text x="70.4" y="109.3">4026</text>
<text x="113.6" y="109.3">4026</text>
<text x="154.2" y="109.3">4026</text>
<text x="197.4" y="109.3">4026</text>
<text x="240.6" y="109.3">4026</text>
<text x="85.3" y="118.6">10A07</text>
<text x="169.1" y="118.6">10A07</text>
<text x="35.1" y="123.2" transform="rotate(-90 35.1 123.2)">12</text>
<text x="42.1" y="131.3">7411</text>
<text x="75.7" y="128.3" transform="rotate(-90 75.7 128.3)">6</text>
<text x="159.5" y="128.3" transform="rotate(-90 159.5 128.3)">8</text>
<text x="82.8" y="136.4">7411</text>
<text x="166.6" y="136.4">7411</text>
<text x="32.5" y="144.7" transform="rotate(-90 32.5 144.7)">1</text>
<text x="35.1" y="144.7" transform="rotate(-90 35.1 144.7)">2</text>
<text x="37.6" y="145.8" transform="rotate(-90 37.6 145.8)">13</text>
<text x="73.2" y="149.8" transform="rotate(-90 73.2 149.8)">3</text>
<text x="75.7" y="149.8" transform="rotate(-90 75.7 149.8)">4</text>
<text x="78.2" y="149.8" transform="rotate(-90 78.2 149.8)">5</text>
<text x="157" y="149.8" transform="rotate(-90 157 149.8)">9</text>
<text x="24.3" y="155.9">330R</text>
<text x="43.7" y="151.3">470R</text>
<text x="92.8" y="153.3">470R</text>
<text x="159.5" y="150.9" transform="rotate(-90 159.5 150.9)">10</text>
<text x="162.1" y="150.8" transform="rotate(-90 162.1 150.8)">11</text>
<text x="176.6" y="155.3">470R</text>
<text x="176.6" y="153.3">470R</text>
<text x="43.7" y="161.4">470R</text>
<text x="92" y="156.3">470R</text>
<text x="92.8" y="158.4">470R</text>
<text x="176.6" y="158.4">470R</text>
<text x="32.6" y="167">470R</text>
<text x="34.1" y="172.6">470R</text>
<text x="34.3" y="170.1">470R</text>
<text x="75" y="168.5">470R</text>
<text x="75" y="171.1">470R</text>
<text x="75" y="173.6">470R</text>
<text x="118.2" y="168.5">470R</text>
<text x="118.2" y="171.1">470R</text>
<text x="118.2" y="173.6">470R</text>
<text x="158.8" y="168.5">470R</text>
<text x="158.8" y="171.1">470R</text>
<text x="158.8" y="173.6">470R</text>
<text x="202" y="168.5">470R</text>
<text x="202" y="171.1">470R</text>
<text x="202" y="173.6">470R</text>
<text x="245.2" y="168.5">470R</text>
<text x="245.2" y="171.1">470R</text>
<text x="245.2" y="173.6">470R</text>
<text x="34.3" y="175.1">470R</text>
<text x="34.3" y="177.7">470R</text>
<text x="75" y="176.1">470R</text>
<text x="75" y="178.7">470R</text>
<text x="118.2" y="176.1">470R</text>
<text x="118.2" y="178.7">470R</text>
<text x="158.8" y="176.1">470R</text>
<text x="158.8" y="178.7">470R</text>
<text x="202" y="176.1">470R</text>
<text x="202" y="178.7">470R</text>
<text x="245.2" y="176.1">470R</text>
<text x="245.2" y="178.7">470R</text>
<text x="34.3" y="180.2">470R</text>
<text x="34.3" y="182.8">470R</text>
<text x="75" y="181.2">470R</text>
<text x="75" y="183.8">470R</text>
<text x="118.2" y="181.2">470R</text>
<text x="118.2" y="183.8">470R</text>
<text x="158.8" y="181.2">470R</text>
<text x="158.8" y="183.8">470R</text>
<text x="202" y="181.2">470R</text>
<text x="202" y="183.8">470R</text>
<text x="245.2" y="181.2">470R</text>
<text x="245.2" y="183.8">470R</text>
</g>
</svg>
